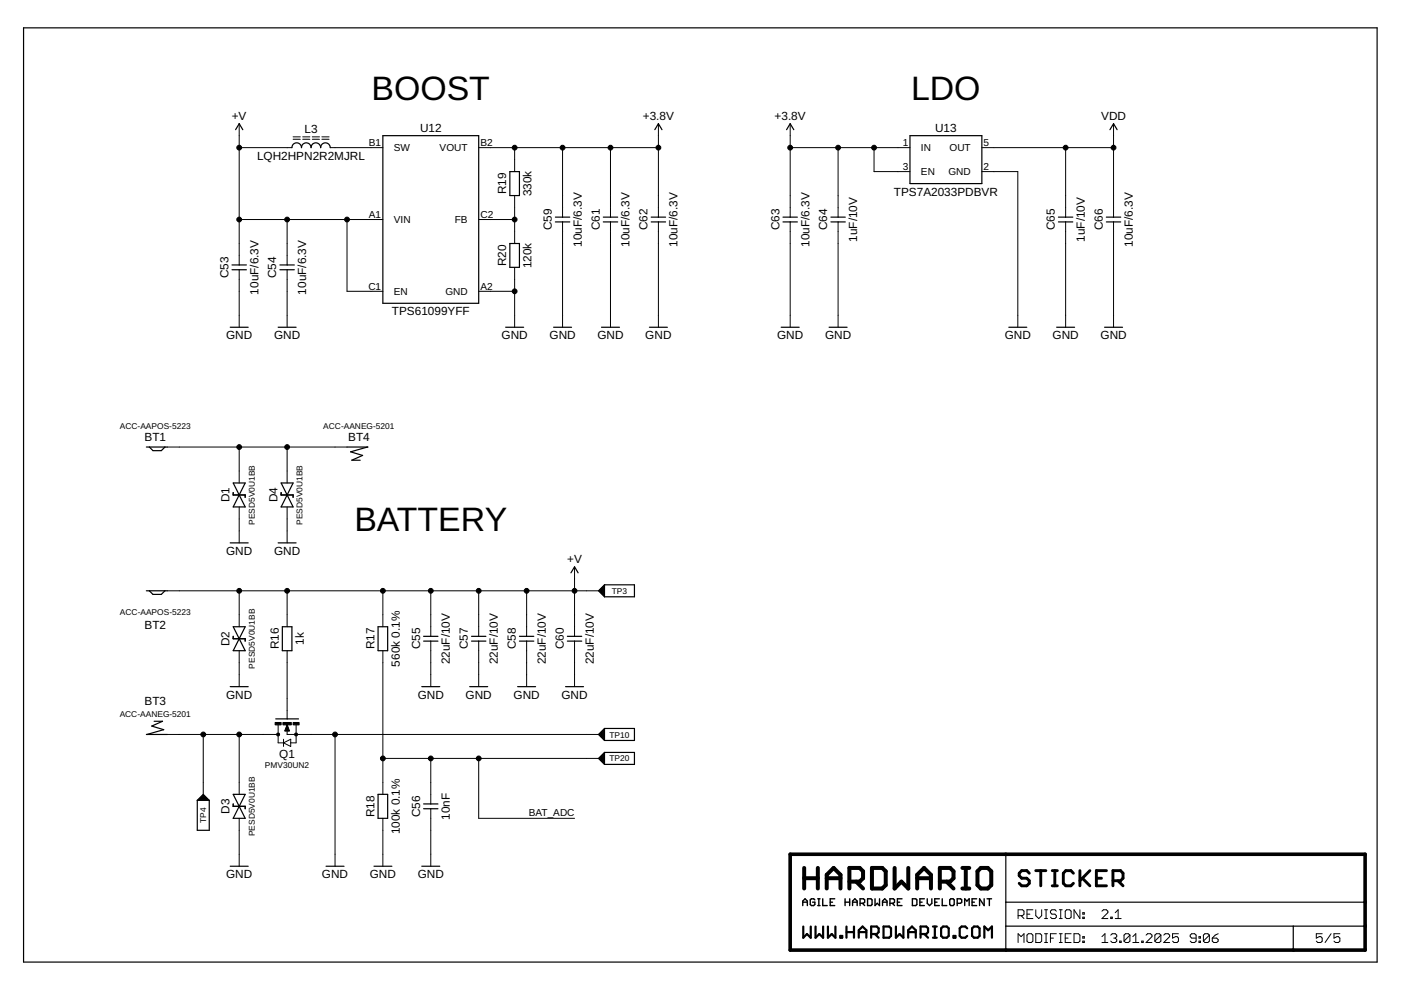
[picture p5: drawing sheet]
<svg xmlns="http://www.w3.org/2000/svg" width="297mm" height="210mm" viewBox="0 0 297 210" stroke-linecap="round" stroke-linejoin="round" font-family="sans-serif">
<path d="M167.5 181.1h121.9v20.3h-121.9z" fill="none" stroke="#000" stroke-width=".76"/>
<g fill="none" stroke="#000" stroke-width=".25">
<path d="M5 5.9h287v198.1h-287zM50 27.5l.7-1.3 .8 1.3M61.9 31.3a1.02 1.02 0 0 1 1-1 1.02 1.02 0 0 1 1 1 1.02 1.02 0 0 1 1-1 1.02 1.02 0 0 1 1.1 1 1.02 1.02 0 0 1 1-1 1.02 1.02 0 0 1 1 1 1.02 1.02 0 0 1 1-1 1.02 1.02 0 0 1 1 1M81.2 28.8h20.3v35.5h-20.3zM108.1 36.4h2v5.1h-2zM138.8 27.5l.8-1.3 .8 1.3M166.8 27.5l.7-1.3 .8 1.3M192.9 28.8h15.3v10.1h-15.3zM235.3 27.5l.8-1.3 .8 1.3M49.2 57.2h3M49.2 56.2h3M59.4 57.2h3"/>
<path d="M59.4 56.2h3M108.1 51.6h2v5.1h-2zM117.8 47.1h3M117.8 46h3M127.9 47.1h3.1M127.9 46h3.1M138.1 47.1h3M138.1 46h3M166 47.1h3.1M166 46h3.1M176.2 47.1h3M176.2 46h3"/>
<path d="M224.4 47.1h3.1M224.4 46h3.1M234.6 47.1h3M234.6 46h3M48.8 69.4h3.8M59 69.4h3.8M107.2 69.4h3.8M117.4 69.4h3.8M127.5 69.4h3.8M137.7 69.4h3.8M165.6 69.4h3.8M175.8 69.4h3.8"/>
<path d="M213.9 69.4h3.8M224 69.4h3.8M234.2 69.4h3.8M31 94.8h4.5M31.7 94.8l.7 .7h1.8l.8-.7M73.6 94.8h4.4M77.9 94.8l-3.6 1 2.6 .8-2.3 1h1.8M48.8 115.1h3.8M49.4 104.4v.5h2.6v.6M49.4 102.4h2.6l-2.6 5.1h2.6zM59 115.1h3.8M59.6 102.4l2.5 5.1h-2.5l2.5-5.1z"/>
<path d="M59.6 104.4v.5h2.5v.6M31 125.3h4.5M31.7 125.3l.7 .7h1.8l.8-.7M49.4 132.9h2.6l-2.6 5.1h2.6zM49.4 134.9v.5h2.6v.5M59.9 132.9h2v5.1h-2zM80.2 132.9h2v5.1h-2zM89.8 135.9h3.1M89.8 134.9h3.1M100 135.9h3M100 134.9h3M110.1 135.9h3.1"/>
<path d="M110.1 134.9h3.1M120.3 135.9h3M120.3 134.9h3M121.1 121.5l.7-1.3 .8 1.3M127.1 125.1v.3M127.3 125v.5M127.4 124.9v.7M127.5 124.8v1M127.7 124.6v1.3M127.8 124.5v1.5M127.9 124.4v1.8M128 124.2v2.1"/>
<path d="M128.2 124l-1.3 1.3 1.3 1.2M128.2 124h6.3v2.5h-6.3M128.2 124v2.5M31 155.7h4.5M32.7 152.9h1.8l-2.3 1 2.5 .8-3.5 1M48.8 145.6h3.8M58.5 152.4h4.8M89.4 145.6h3.8M99.6 145.6h3.8M109.7 145.6h3.9M119.9 145.6h3.8M127.1 155.6v.3"/>
<path d="M127.3 155.5v.5M127.4 155.3v.8M127.5 155.2v1M127.7 155.1v1.3M127.8 155v1.5M127.9 154.8v1.8M127.9 159.9v1.8M128 154.7v2M128 159.8v2M128.2 154.5h6.3v2.5h-6.3M128.2 159.5h6.3v2.6h-6.3M128.2 154.5v2.5"/>
<path d="M128.2 159.5v2.6M128.2 159.5l-1.3 1.3 1.3 1.3M128.2 154.5l-1.3 1.2 1.3 1.3M41.8 169.7l1.3-1.3 1.3 1.3M41.8 169.7v6.3h2.6v-6.3M41.8 169.7h2.6M42.1 169.6h2M42.2 169.4h1.8M42.3 169.3h1.6M42.5 169.2h1.2M42.6 169.1h1M42.7 168.9h.8"/>
<path d="M42.8 168.8h.5M43 168.7h.2M49.4 168.4h2.6l-2.6 5.1h2.6zM49.4 170.5v.5h2.6v.5M80.2 168.4h2v5.1h-2zM89.8 171.5h3.1M89.8 170.5h3.1M127.1 160.7v.2M127.3 160.5v.6M127.4 160.4v.8M127.5 160.3v1M127.7 160.2v1.2"/>
<path d="M127.8 160v1.6M48.8 183.7h3.8M69.1 183.7h3.8M79.3 183.7h3.8M89.4 183.7h3.8M213.3 181.1v20.3M213.3 191.3h76.1M213.3 196.4h76.1M274.2 196.4v5"/>
</g>
<g fill="none" stroke="#000" stroke-width=".21">
<path d="M50.7 31.3h11.2M50.7 26.2v30M62.1 29.5h1.6M62.1 29h1.6M64.2 29.5h1.5M64.2 29h1.5M66.2 29.5h1.5M66.2 29h1.5M68.2 29.5h1.6M68.2 29h1.6M70 31.3h11.2M101.5 31.3h38.1"/>
<path d="M109.1 31.3v5.1M119.3 31.3v14.7M129.4 31.3v14.7M139.6 26.2v19.8M167.5 31.3h25.4M167.5 26.2v19.8M177.7 31.3v14.7M185.3 31.3v5.1h7.6M208.2 36.4h7.6v33M208.2 31.3h27.9M225.9 31.3v14.7M236.1 26.2v19.8"/>
<path d="M50.7 46.5h30.5M50.7 57.2v12.2M60.9 46.5v9.7M60.9 57.2v12.2M73.6 46.5v15.3h7.6M101.5 46.5h7.6M109.1 41.5v10.1M109.1 56.7v12.7M119.3 47.1v22.3M129.4 47.1v22.3M139.6 47.1v22.3M167.5 47.1v22.3"/>
<path d="M177.7 47.1v22.3M225.9 47.1v22.3M236.1 47.1v22.3M101.5 61.8h7.6M35.5 94.8h38.1M50.7 94.8v7.6M60.9 94.8v7.6M50.7 107.5v7.6M60.9 107.5v7.6M35.5 125.3h91.4M50.7 125.3v7.6M50.7 138v7.6"/>
<path d="M60.9 125.3v7.6M60.9 138v14.4M81.2 125.3v7.6M81.2 138v30.4M91.3 125.3v9.6M91.3 135.9v9.7M101.5 125.3v9.6M101.5 135.9v9.7M111.7 125.3v9.6M111.7 135.9v9.7M121.8 120.2v14.7M121.8 135.9v9.7"/>
<path d="M35.5 155.7h23.5M43.1 155.7v12.7M50.7 155.7v12.7M59 153.7v3.8h1.1M60.1 157.5l1.5-.8v1.6zM60.1 156.7v1.6M60.9 153.7v2h66M60.9 153.7l.5 1.3h-1zM60.9 153.7l-.2 1.3M60.9 153.7l-.3 1.3M60.9 153.7l-.4 1.3M60.9 153.7l.1 1.3"/>
<path d="M60.9 153.7l.2 1.3M60.9 153.7l.4 1.3M62.8 153.7v3.8h-1.2M71 155.7v28M50.7 173.5v10.2M81.2 173.5v10.2M81.2 160.8h45.7M91.3 160.8v9.7M91.3 171.5v12.2M101.5 160.8v12.7h20.3M215.9 194.1h.9l.3-.3v-.6l-.3-.3h-.9v1.9M215.9 199.8v-1.8l.6 .6 .6-.6v1.8"/>
<path d="M216.5 194.1l.6 .7M217.7 193.8h.7M218 198h.7l.3 .3v1.2l-.3 .3h-.7l-.3-.3v-1.2zM219 192.9h-1.3v1.9h1.3M219.6 192.9v1.2l.6 .7 .7-.7v-1.2M219.6 198h.9l.4 .3v1.2l-.4 .3h-.9zM221.5 192.9h.6M221.5 194.8h.6M221.5 198h.6M221.5 199.8h.6M221.8 192.9v1.9M221.8 198v1.8"/>
<path d="M222.7 198.9h.7M224 193.2l-.3-.3h-.7l-.3 .3v.3l.3 .3h.7l.3 .3v.4l-.3 .3h-.7l-.3-.3M224 198h-1.3v1.8M224.6 192.9h.6M224.6 194.8h.6M224.6 198h.6M224.6 199.8h.6M224.9 192.9v1.9M224.9 198v1.8M225.8 198.9h.7M226.1 192.9h.7l.3 .3v1.3l-.3 .3h-.7l-.3-.3v-1.3zM227.1 198h-1.3v1.8h1.3"/>
<path d="M227.7 198h.9l.4 .3v1.2l-.4 .3h-.9zM229 192.9v1.9l-1.3-1.9v1.9M229.6 194.5h.3v.3h-.3zM229.6 193.5h.3v.3h-.3zM229.6 198.6h.3v.3h-.3zM229.6 199.5h.3v.3h-.3zM233.6 193.2l.4-.3h.6l.3 .3v.3l-1.3 1.3h1.3M233.6 199.8h1.3M233.6 198.6l.7-.6v1.8M235.5 194.5h.3v.3h-.3zM235.5 198.3l.3-.3h.7l.3 .3v.3l-.3 .3M236.1 198.9h.4"/>
<path d="M236.5 194.8h1.2M236.5 198.9l.3 .3v.3l-.3 .3h-.7l-.3-.3M236.5 193.5l.6-.6v1.9M237.4 199.5h.3v.3h-.3zM239.6 198.3l-.4-.3h-.6l-.3 .3v1.2M239.6 198.3v1.2l-.4 .3h-.6l-.3-.3M239.6 198.3l-1.3 1.2M240.2 199.8h1.2M240.2 198.6l.6-.6v1.8M242.1 199.5h.3v.3h-.3zM243 198.3l.3-.3h.6l.3 .3v.3l-1.2 1.2h1.2M246.1 198.3l-.3-.3h-.6l-.3 .3v1.2"/>
<path d="M246.1 198.3v1.2l-.3 .3h-.6l-.3-.3M246.1 198.3l-1.2 1.2M246.7 198.3l.4-.3h.6l.3 .3v.3l-1.3 1.2h1.3M249.9 198h-1.3v.9l1-.3 .3 .3v.6l-.3 .3h-.7l-.3-.3M253.6 198.9h-.9l-.4-.3v-.3l.4-.3h.6l.3 .3v1.2l-.3 .3h-.6l-.4-.3M254.2 199.5h.3v.3h-.3zM254.2 198.6h.3v.3h-.3zM256.4 198.3l-.3-.3h-.6l-.4 .3v1.2M256.4 198.3v1.2l-.3 .3h-.6l-.4-.3M256.4 198.3l-1.3 1.2M257 198.9h1l.3 .3v.3l-.3 .3h-.7l-.3-.3zM258.3 198l-.7 .3-.6 .6"/>
<path d="M280.3 198h-1.2v.9l.6-.3h.3l.3 .3v.6l-.3 .3h-.6l-.3-.3M282.2 198l-1.3 1.8M284.1 198h-1.3v.9l.7-.3h.3l.3 .3v.6l-.3 .3h-.7l-.3-.3"/>
</g>
<g fill="none" stroke="#000" stroke-width=".85">
<path d="M170.5 184v4.4M170.5 186.2h2.9M173.4 184v4.4M175.3 186.2h2.9M175.3 188.4v-2.9l1.4-1.5 1.5 1.5v2.9M180.1 186.9h2.2l.7-.7v-1.5l-.7-.7h-2.2v4.4M181.5 186.9l1.5 1.5M184.9 184h2.1l.8 .7v3l-.8 .7h-2.1zM189.7 184v4.4l1.4-1.5 1.5 1.5v-4.4M194.5 186.2h2.9M194.5 188.4v-2.9l1.4-1.5 1.5 1.5v2.9M199.3 186.9h2.1l.8-.7v-1.5l-.8-.7h-2.1v4.4"/>
<path d="M200.7 186.9l1.5 1.5M204 184h1.5M204 188.4h1.5M204.8 184v4.4M207.2 184.7l.8-.7h1.4l.8 .7v3l-.8 .7h-1.4l-.8-.7z"/>
</g>
<g fill="none" stroke="#000" stroke-width=".3">
<path d="M170.2 192v-.9l.5-.5 .5 .5v.9M170.2 191.3h1M172.8 190.8l-.3-.2h-.5l-.2 .2v1l.2 .2h.5l.3-.2v-.5h-.5M173.4 190.6h.5M173.4 192h.5M173.6 190.6v1.4M174.4 190.6v1.4h1M176 191.3h.5M177 190.6h-1v1.4h1M179.2 191.3h.9M179.2 190.6v1.4M180.1 190.6v1.4"/>
<path d="M180.8 191.3h.9M180.8 192v-.9l.5-.5 .4 .5v.9M182.4 191.5h.7l.2-.2v-.5l-.2-.2h-.7v1.4M182.8 191.5l.5 .5M183.9 190.6h.8l.2 .2v1l-.2 .2h-.8zM185.5 190.6v1.4l.5-.5 .5 .5v-1.4M187.1 191.3h1M187.1 192v-.9l.5-.5 .5 .5v.9M188.7 191.5h.7l.3-.2v-.5l-.3-.2h-.7v1.4M189.2 191.5l.5 .5M190.3 191.3h.5M191.2 190.6h-.9v1.4h.9"/>
<path d="M193.4 190.6h.8l.2 .2v1l-.2 .2h-.8zM195 191.3h.5M196 190.6h-1v1.4h1M196.6 190.6v.9l.5 .5 .5-.5v-.9M198.2 191.3h.5M199.2 190.6h-1v1.4h1M199.8 190.6v1.4h.9M201.6 190.6h.5l.2 .2v1l-.2 .2h-.5l-.2-.2v-1zM202.9 191.5h.8l.2-.2v-.5l-.2-.2h-.8v1.4M204.5 192v-1.4l.5 .5 .5-.5v1.4M206.1 191.3h.5M207.1 190.6h-1v1.4h1"/>
<path d="M208.7 190.6v1.4l-1-1.4v1.4M209.3 190.6h.9M209.8 190.6v1.4"/>
</g>
<g fill="none" stroke="#000" stroke-width=".47">
<path d="M170.3 196.4v2.4l.8-.8 .8 .8v-2.4M172.9 196.4v2.4l.8-.8 .8 .8v-2.4M175.5 196.4v2.4l.8-.8 .8 .8v-2.4M178.2 198.4h.4v.4h-.4zM179.5 196.4v2.4M179.5 197.6h1.6M181.1 196.4v2.4M182.1 197.6h1.6M182.1 198.8v-1.6l.8-.8 .8 .8v1.6M184.7 198h1.2l.4-.4v-.8l-.4-.4h-1.2v2.4M185.5 198l.8 .8M187.3 196.4h1.2l.4 .4v1.6l-.4 .4h-1.2z"/>
<path d="M189.9 196.4v2.4l.8-.8 .8 .8v-2.4M192.6 197.6h1.6M192.6 198.8v-1.6l.8-.8 .8 .8v1.6M195.2 198h1.2l.4-.4v-.8l-.4-.4h-1.2v2.4M196 198l.8 .8M197.8 198.8h.8M197.8 196.4h.8M198.2 196.4v2.4M199.5 196.8l.4-.4h.8l.4 .4v1.6l-.4 .4h-.8l-.4-.4zM202.2 198.4h.4v.4h-.4zM205.1 196.8l-.4-.4h-.8l-.4 .4v1.6l.4 .4h.8l.4-.4M206.1 196.8l.4-.4h.8l.4 .4v1.6l-.4 .4h-.8l-.4-.4z"/>
<path d="M208.7 198.8v-2.4l.8 .8 .8-.8v2.4"/>
</g>
<g fill="none" stroke="#000" stroke-width=".61">
<path d="M218.2 185.1l-.5-.5h-1.1l-.5 .5v.6l.5 .5h1.1l.5 .5v.6l-.5 .5h-1.1l-.5-.5M219.6 184.6h2.1M220.7 184.6v3.2M223.1 184.6h1.1M223.1 187.8h1.1M223.6 184.6v3.2M227.6 185.1l-.5-.5h-1.1l-.6 .5v2.2l.6 .5h1.1l.5-.5M229 184.6v3.2M229.5 186.2l1.6 1.6M231.1 184.6l-2.1 2.1M232.5 186.2h1M234.6 184.6h-2.1v3.2h2.1"/>
<path d="M236 186.7h1.6l.5-.5v-1.1l-.5-.5h-1.6v3.2M237 186.7l1.1 1.1"/>
</g>
<g fill="#000" stroke="#000" stroke-width=".21">
<circle cx="50.7" cy="31.3" r=".51"/>
<circle cx="109.1" cy="31.3" r=".51"/>
<circle cx="119.3" cy="31.3" r=".51"/>
<circle cx="129.4" cy="31.3" r=".51"/>
<circle cx="139.6" cy="31.3" r=".51"/>
<circle cx="167.5" cy="31.3" r=".51"/>
<circle cx="177.7" cy="31.3" r=".51"/>
<circle cx="185.3" cy="31.3" r=".51"/>
<circle cx="225.9" cy="31.3" r=".51"/>
<circle cx="236.1" cy="31.3" r=".51"/>
<circle cx="50.7" cy="46.5" r=".51"/>
<circle cx="60.9" cy="46.5" r=".51"/>
<circle cx="73.6" cy="46.5" r=".51"/>
<circle cx="109.1" cy="46.5" r=".51"/>
<circle cx="109.1" cy="61.8" r=".51"/>
<circle cx="50.7" cy="94.8" r=".51"/>
<circle cx="60.9" cy="94.8" r=".51"/>
<circle cx="50.7" cy="125.3" r=".51"/>
<circle cx="60.9" cy="125.3" r=".51"/>
<circle cx="81.2" cy="125.3" r=".51"/>
<circle cx="91.3" cy="125.3" r=".51"/>
<circle cx="101.5" cy="125.3" r=".51"/>
<circle cx="111.7" cy="125.3" r=".51"/>
<circle cx="121.8" cy="125.3" r=".51"/>
<circle cx="43.1" cy="155.7" r=".51"/>
<circle cx="50.7" cy="155.7" r=".51"/>
<circle cx="59" cy="155.7" r=".33"/>
<circle cx="62.8" cy="155.7" r=".33"/>
<circle cx="71" cy="155.7" r=".51"/>
<circle cx="81.2" cy="160.8" r=".51"/>
<circle cx="91.3" cy="160.8" r=".51"/>
<circle cx="101.5" cy="160.8" r=".51"/>
</g>
<path d="M58.3 153.2h1.3v.5h-1.3zM60 153.2h1.8v.5h-1.8zM62.1 153.2h1.3v.5h-1.3z" fill="#000" stroke="#000" stroke-width=".21"/>
<g font-size="7.2">
<text x="78.8" y="21.1">BOOST</text>
<text x="193.2" y="21.1">LDO</text>
<text x="75.1" y="112.6">BATTERY</text>
</g>
<g font-size="2.5">
<text x="49.1" y="25.5">+V</text>
<text x="64.6" y="28.3">L3</text>
<text x="89.1" y="28">U12</text>
<text x="136.3" y="25.5">+3.8V</text>
<text x="164.2" y="25.5">+3.8V</text>
<text x="198.3" y="28">U13</text>
<text x="233.5" y="25.5">VDD</text>
<text x="54.5" y="33.8">LQH2HPN2R2MJRL</text>
<text x="107.3" y="41.2" transform="rotate(-90 107.3 41.2)">R19</text>
<text x="112.7" y="41.6" transform="rotate(-90 112.7 41.6)">330k</text>
<text x="189.5" y="41.5">TPS7A2033PDBVR</text>
<text x="117" y="48.8" transform="rotate(-90 117 48.8)">C59</text>
<text x="123.3" y="52.3" transform="rotate(-90 123.3 52.3)">10uF/6.3V</text>
<text x="127.2" y="48.8" transform="rotate(-90 127.2 48.8)">C61</text>
<text x="133.5" y="52.3" transform="rotate(-90 133.5 52.3)">10uF/6.3V</text>
<text x="137.3" y="48.8" transform="rotate(-90 137.3 48.8)">C62</text>
<text x="143.7" y="52.3" transform="rotate(-90 143.7 52.3)">10uF/6.3V</text>
<text x="165.2" y="48.8" transform="rotate(-90 165.2 48.8)">C63</text>
<text x="171.6" y="52.3" transform="rotate(-90 171.6 52.3)">10uF/6.3V</text>
<text x="175.4" y="48.8" transform="rotate(-90 175.4 48.8)">C64</text>
<text x="181.8" y="51.3" transform="rotate(-90 181.8 51.3)">1uF/10V</text>
<text x="223.7" y="48.8" transform="rotate(-90 223.7 48.8)">C65</text>
<text x="230" y="51.3" transform="rotate(-90 230 51.3)">1uF/10V</text>
<text x="233.8" y="48.8" transform="rotate(-90 233.8 48.8)">C66</text>
<text x="240.2" y="52.3" transform="rotate(-90 240.2 52.3)">10uF/6.3V</text>
<text x="48.4" y="59" transform="rotate(-90 48.4 59)">C53</text>
<text x="58.6" y="59" transform="rotate(-90 58.6 59)">C54</text>
<text x="107.3" y="56.4" transform="rotate(-90 107.3 56.4)">R20</text>
<text x="112.7" y="56.9" transform="rotate(-90 112.7 56.9)">120k</text>
<text x="54.8" y="62.5" transform="rotate(-90 54.8 62.5)">10uF/6.3V</text>
<text x="64.9" y="62.5" transform="rotate(-90 64.9 62.5)">10uF/6.3V</text>
<text x="47.9" y="71.9">GND</text>
<text x="58.1" y="71.9">GND</text>
<text x="83.1" y="66.9">TPS61099YFF</text>
<text x="106.3" y="71.9">GND</text>
<text x="116.5" y="71.9">GND</text>
<text x="126.7" y="71.9">GND</text>
<text x="136.8" y="71.9">GND</text>
<text x="164.8" y="71.9">GND</text>
<text x="174.9" y="71.9">GND</text>
<text x="213" y="71.9">GND</text>
<text x="223.2" y="71.9">GND</text>
<text x="233.3" y="71.9">GND</text>
<text x="30.6" y="93.5">BT1</text>
<text x="73.8" y="93.5">BT4</text>
<text x="48.7" y="106.5" transform="rotate(-90 48.7 106.5)">D1</text>
<text x="58.8" y="106.5" transform="rotate(-90 58.8 106.5)">D4</text>
<text x="47.9" y="117.6">GND</text>
<text x="58.1" y="117.6">GND</text>
<text x="120.3" y="119.4">+V</text>
<text x="30.6" y="133.4">BT2</text>
<text x="48.7" y="137" transform="rotate(-90 48.7 137)">D2</text>
<text x="59.1" y="137.7" transform="rotate(-90 59.1 137.7)">R16</text>
<text x="64.4" y="136.7" transform="rotate(-90 64.4 136.7)">1k</text>
<text x="79.4" y="137.7" transform="rotate(-90 79.4 137.7)">R17</text>
<text x="89.1" y="137.7" transform="rotate(-90 89.1 137.7)">C55</text>
<text x="99.2" y="137.7" transform="rotate(-90 99.2 137.7)">C57</text>
<text x="109.4" y="137.7" transform="rotate(-90 109.4 137.7)">C58</text>
<text x="119.5" y="137.7" transform="rotate(-90 119.5 137.7)">C60</text>
<text x="84.7" y="141.3" transform="rotate(-90 84.7 141.3)">560k 0.1%</text>
<text x="95.4" y="140.8" transform="rotate(-90 95.4 140.8)">22uF/10V</text>
<text x="105.6" y="140.8" transform="rotate(-90 105.6 140.8)">22uF/10V</text>
<text x="115.7" y="140.8" transform="rotate(-90 115.7 140.8)">22uF/10V</text>
<text x="125.9" y="140.8" transform="rotate(-90 125.9 140.8)">22uF/10V</text>
<text x="30.6" y="149.4">BT3</text>
<text x="47.9" y="148.1">GND</text>
<text x="88.6" y="148.1">GND</text>
<text x="98.7" y="148.1">GND</text>
<text x="108.9" y="148.1">GND</text>
<text x="119" y="148.1">GND</text>
<text x="59.2" y="160.8">Q1</text>
<text x="48.7" y="172.6" transform="rotate(-90 48.7 172.6)">D3</text>
<text x="79.4" y="173.3" transform="rotate(-90 79.4 173.3)">R18</text>
<text x="89.1" y="173.3" transform="rotate(-90 89.1 173.3)">C56</text>
<text x="95.4" y="173.8" transform="rotate(-90 95.4 173.8)">10nF</text>
<text x="84.7" y="176.9" transform="rotate(-90 84.7 176.9)">100k 0.1%</text>
<text x="47.9" y="186.2">GND</text>
<text x="68.3" y="186.2">GND</text>
<text x="78.4" y="186.2">GND</text>
<text x="88.6" y="186.2">GND</text>
</g>
<g font-size="2.1">
<text x="78.2" y="30.9">B1</text>
<text x="83.5" y="32.1">SW</text>
<text x="93.2" y="32.1">VOUT</text>
<text x="101.9" y="30.9">B2</text>
<text x="191.4" y="30.9">1</text>
<text x="195.3" y="32.1">IN</text>
<text x="201.3" y="32.1">OUT</text>
<text x="208.5" y="30.9">5</text>
<text x="191.4" y="36">3</text>
<text x="195.3" y="37.1">EN</text>
<text x="201.1" y="37.1">GND</text>
<text x="208.5" y="36">2</text>
<text x="78.2" y="46.2">A1</text>
<text x="83.5" y="47.3">VIN</text>
<text x="96.4" y="47.3">FB</text>
<text x="101.9" y="46.2">C2</text>
<text x="78.1" y="61.4">C1</text>
<text x="83.5" y="62.5">EN</text>
<text x="94.4" y="62.5">GND</text>
<text x="101.9" y="61.4">A2</text>
<text x="112.1" y="173">BAT_ADC</text>
</g>
<g font-size="1.8">
<text x="25.4" y="91">ACC-AAPOS-5223</text>
<text x="68.5" y="91">ACC-AANEG-5201</text>
<text x="54" y="111.3" transform="rotate(-90 54 111.3)">PESD5V0U1BB</text>
<text x="64.2" y="111.3" transform="rotate(-90 64.2 111.3)">PESD5V0U1BB</text>
<text x="129.7" y="125.9">TP3</text>
<text x="25.4" y="130.3">ACC-AAPOS-5223</text>
<text x="54" y="141.7" transform="rotate(-90 54 141.7)">PESD5V0U1BB</text>
<text x="25.4" y="151.9">ACC-AANEG-5201</text>
<text x="129.2" y="161.4">TP20</text>
<text x="129.2" y="156.4">TP10</text>
<text x="56.2" y="162.8">PMV30UN2</text>
<text x="43.7" y="174.5" transform="rotate(-90 43.7 174.5)">TP4</text>
<text x="54" y="177.3" transform="rotate(-90 54 177.3)">PESD5V0U1BB</text>
</g>
</svg>
